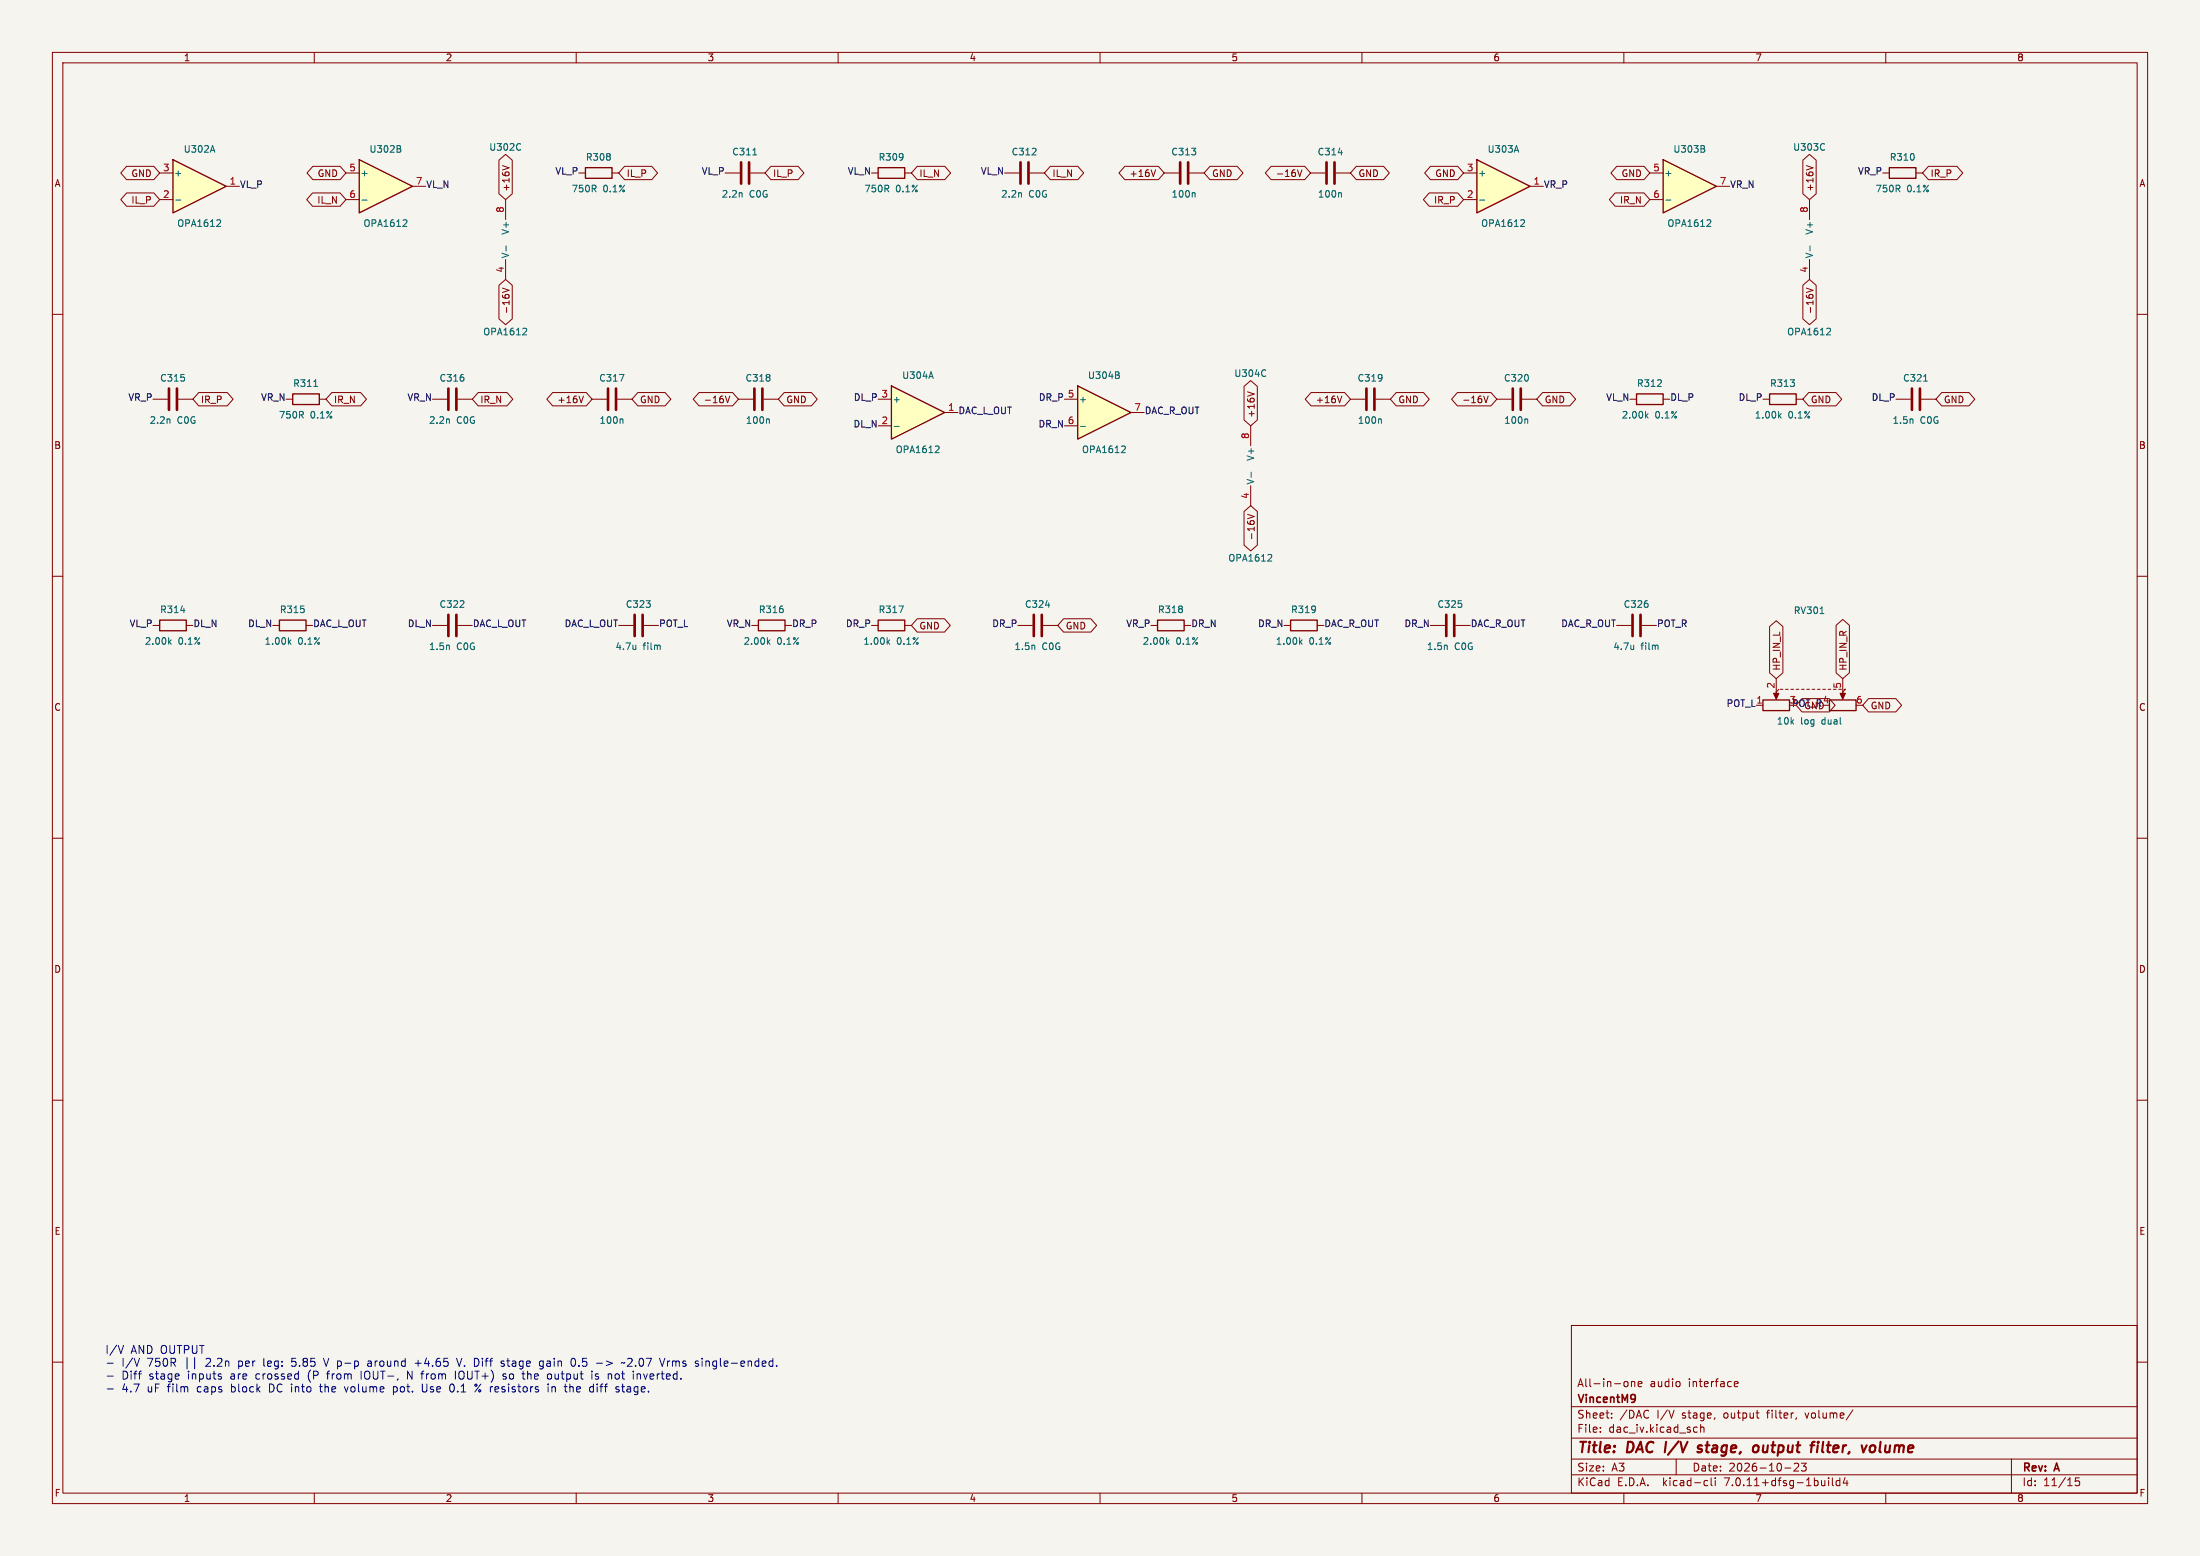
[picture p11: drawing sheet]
<svg xmlns="http://www.w3.org/2000/svg" width="420mm" height="297mm" viewBox="0 0 420 297" stroke-linecap="round" stroke-linejoin="round" font-family="sans-serif">
<path d="M0 0h420v297h-420z" fill="#f5f4ef" stroke="#f5f4ef" stroke-width=".19"/>
<g fill="none" stroke="#840000" stroke-width=".19">
<path d="M10 10h400v277h-400zM12 12h396v273h-396zM60 10v2M110 10v2M160 10v2M210 10v2M260 10v2M310 10v2M360 10v2M222.2 33h2.8M227.1 33h2.8M250.2 33h2.8"/>
<path d="M255 33h2.8M10 60h2M408 60h2M311.1 76.2h1.3M317.5 76.2h1.3M336.5 76.2h1.3M342.9 76.2h1.3M10 110h2M52.1 119.4h1.2M58.4 119.4h1.3M82.5 119.4h2.8M87.4 119.4h2.8"/>
<path d="M273 119.4h2.8M277.9 119.4h2.8M408 110h2M10 160h2M408 160h2M10 210h2M408 210h2M10 260h2M300 253h108v32h-108zM408 260h2M300 278.5h108M300 274.5h108"/>
<path d="M300 268.5h108M305.5 273.2v.2M305.5 272.5v.1M307.7 270.5v.2M307.7 269.8v.1M310.3 263.7l.4 .1 .1 .2-.1 .5-.4 .2M311.4 263.8l.3-.1 .3 .1 .1 .9M311.4 263.7v1M312.7 264.2l.7-.2v-.2l-.5-.1-.2 .2 .1 .7h.6M320 278.5v3M320.7 263.8v.7M323.4 273.3h.6"/>
<path d="M323.4 272.5h.6M324.7 272.5l.2-.1 .3 .1 .1 .9M324.7 271.9v1.5M331.1 264.2l.7-.2-.1-.2-.4-.1-.2 .2 .1 .7h.5M342.9 270.6l-.1 .3M343.3 279.4v.5l-.9 .9h1M344.8 279.3l-.5 .6 .4 .1v.6l-.2 .2-.6-.2M353.7 269.1l-1.3 1.9M384 278.5v6.5M60 285v2M110 285v2M160 285v2"/>
<path d="M210 285v2M260 285v2M300 281.5h108M310 285v2M325.6 282.6l.4 .1M326 283.5l-.4 .1M326.7 282.1v1.3l.2 .2M327.4 282.1v.1M327.4 282.6v1M340.7 280.2h1.2M349.1 282.1v.1M349.1 282.6v1"/>
<path d="M349.8 282.1v1.3l.2 .2M351.2 282.7l-.4-.1-.3 .3 .2 .6h.5M351.2 282.1v1.5M352.2 282l-.3 1.1h.9M352.6 282.6v1M360 285v2M396.9 282.1h-.7v.7l.2-.1h.5l.1 .2-.1 .5-.2 .2-.5-.2"/>
</g>
<path d="M324.9 276a.49 .49 0 0 0-.8 .3l.1 .1 .5 .1 .2 .3-.3 .4-.6-.1M334.7 276.3a.55 .55 0 0 1 .5-.4 .55 .55 0 0 1 .5 .4v.5a.57 .57 0 0 1-1 .2M347.1 275.2v.2M348.1 275.2l-.3 1.7 .3 .3M357.1 276.1a.52 .52 0 0 1 .5-.2 .52 .52 0 0 1 .4 .4v.5a.55 .55 0 0 1-.6 .4 .55 .55 0 0 1-.5-.4zM359 275.2l-.2 1.7 .2 .3" fill="none" stroke="#840000" stroke-width=".4"/>
<path d="M312 266.3h.1a1.27 1.27 0 0 1-.1 1.2M312.2 266.8l-.2 .2" fill="none" stroke="#840000" stroke-width=".3"/>
<path d="M225.3 31v4.1M226.8 31v4.1M253.2 31v4.1M254.8 31v4.1M85.6 117.3v4.1M87.1 117.3v4.1M276.1 117.3v4.1M277.6 117.3v4.1" fill="none" stroke="#840000" stroke-width=".51"/>
<path d="M228 36.8l.1 .2v.6M255.5 29.1h.8M255.9 36.8l.2 .2v.6M314.3 79.3l.3 .5M314.6 79l-.5 .4M339.7 79.3l.3 .5M340 79l-.5 .4M55.2 122.5l.3 .5M55.5 122.1l-.4 .5M85.7 123.2l.1 .8M276.2 123.2l.1 .8" fill="none" stroke="#006464" stroke-width=".19"/>
<path d="M312.4 75.2h5.1v2h-5.1zM337.8 75.2h5.1v2h-5.1zM53.3 118.4h5.1v2h-5.1z" fill="none" stroke="#840000" stroke-width=".25"/>
<path d="M281.9 30.5l10.2 5.1-10.2 5z" fill="#ffffc2"/>
<path d="M281.9 30.5l10.2 5.1-10.2 5zM360.7 32h5.1v2h-5.1zM221 118.4h5.1v2h-5.1zM246.4 118.4h5.1v2h-5.1z" fill="none" stroke="#840000" stroke-width=".25"/>
<g fill="none" stroke="#840000" stroke-width=".19">
<path d="M279.4 38.1h2.5M279.4 33h2.5M292.1 35.6h2.5M359.4 33h1.3M365.8 33h1.2M257.8 76.2h2.8M262.6 76.2h2.8M285.7 76.2h2.8M290.6 76.2h2.8M238.8 81.3v3.8M238.8 92.7v3.8M219.7 119.4h1.3"/>
<path d="M226.1 119.4h1.2M245.1 119.4h1.3M251.5 119.4h1.2"/>
</g>
<g fill="none" stroke="#006464" stroke-width=".19">
<path d="M282.5 38.2h.9M289.5 27.8l.4 1.3M290.8 42l.2 .2v.3l-.7 .7h.7M241.6 70.7h.1M241.6 71.7v.1M263.5 80l.2 .1v.7M291.5 80l.1 .1v.7M238.9 90.1v1M242.5 105.8l.3 .3-.1 .3-.7 .7h.8M222.8 122.5l.4 .5M223.2 122.1l-.5 .5M248.2 122.5l.4 .5"/>
<path d="M248.6 122.1l-.5 .5"/>
</g>
<path d="M260.9 74.2v4M262.4 74.2v4M288.8 74.2v4M290.3 74.2v4" fill="none" stroke="#840000" stroke-width=".51"/>
<path d="M317.5 30.5l10.2 5.1-10.2 5z" fill="#ffffc2"/>
<path d="M111.8 32h5v2h-5zM167.6 32h5.1v2h-5.1zM317.5 30.5l10.2 5.1-10.2 5zM144.8 118.4h5.1v2h-5.1zM167.6 118.4h5.1v2h-5.1z" fill="none" stroke="#840000" stroke-width=".25"/>
<g fill="none" stroke="#840000" stroke-width=".19">
<path d="M110.5 33h1.3M116.8 33h1.3M138.4 33h2.8M143.3 33h2.7M166.4 33h1.2M172.7 33h1.3M191.8 33h2.8M196.6 33h2.8M315 33h2.5M315 38.1h2.5M327.7 35.6h2.5M113 76.2h2.8"/>
<path d="M117.9 76.2h2.7M141 76.2h2.8M145.8 76.2h2.8M118.1 119.4h2.8M122.9 119.4h2.8M143.5 119.4h1.3M149.9 119.4h1.2M166.4 119.4h1.2M172.7 119.4h1.3M194.3 119.4h2.8M199.1 119.4h2.8M308.6 119.4h2.8"/>
<path d="M313.4 119.4h2.8"/>
</g>
<g fill="none" stroke="#006464" stroke-width=".19">
<path d="M141.6 36.8l.1 .8M143.7 29.6h.7M194.9 36.8l.1 .8M318 38.2h1M325.2 28.4l.3 .2-.1 .3-.2 .2M325.3 27.9l.1 .1-.1 .3M326.4 42l.2 .2-.1 .3-.7 .7h.8M118.3 71.5h.8l-.5 1.2M118.7 80l.2 .1v.7M146.7 80l.2 .1v.7M171.6 115.7h.8l-.5 1.2M199.6 115.5h.8"/>
<path d="M121.4 123.1v.9M121.4 123.9h-.1M126 123.2v.8M146.6 122.5l.4 .5M147 122.1l-.5 .5M169.5 122.5l.3 .5M169.8 122.1l-.4 .5M197.5 123.2v.8M311.9 123.1v.9M311.9 123.9h-.1M316.5 123.2v.8"/>
</g>
<g fill="none" stroke="#840000" stroke-width=".51">
<path d="M141.5 31v4.1M143 31v4.1M194.8 31v4.1M196.3 31v4.1M116.1 74.2v4M117.6 74.2v4M144 74.2v4M145.5 74.2v4M121.2 117.3v4.1M122.7 117.3v4.1M197.4 117.3v4.1M198.9 117.3v4.1"/>
<path d="M311.7 117.3v4.1M313.2 117.3v4.1"/>
</g>
<path d="M205.7 73.7l10.2 5-10.2 5.1z" fill="#ffffc2"/>
<path d="M205.7 73.7l10.2 5-10.2 5.1z" fill="none" stroke="#840000" stroke-width=".25"/>
<path d="M203.2 76.2h2.5M215.9 78.7h2.5M203.2 81.3h2.5" fill="none" stroke="#840000" stroke-width=".19"/>
<path d="M213.4 71.6l.3 .2-.1 .3-.1 .1M213.5 71l.1 .2-.1 .3M206.3 81.4h.9M214.6 85.1l.2 .3v.3l-.7 .7h.7" fill="none" stroke="#006464" stroke-width=".19"/>
<path d="M170.2 73.7l10.1 5-10.1 5.1z" fill="#ffffc2"/>
<path d="M55.9 75.2h5.1v2h-5.1zM170.2 73.7l10.1 5-10.1 5.1zM30.5 118.4h5.1v2h-5.1z" fill="none" stroke="#840000" stroke-width=".25"/>
<path d="M29.2 76.2h2.8M34 76.2h2.8M54.6 76.2h1.3M61 76.2h1.2M82.5 76.2h2.8M87.4 76.2h2.8M167.6 76.2h2.6M180.3 78.7h2.6M167.6 81.3h2.6M29.2 119.4h1.3M35.6 119.4h1.2" fill="none" stroke="#840000" stroke-width=".19"/>
<path d="M59.9 73.8h.7M177.7 71l.5 1.2M32.4 80v.8M85.7 80l.1 .8M170.7 81.4h1M179 85.1l.3 .3-.1 .3-.7 .7h.8M34.5 116.5h.8M32.3 122.5l.4 .5M32.7 122.1l-.5 .5" fill="none" stroke="#006464" stroke-width=".19"/>
<path d="M32.3 74.2v4M33.8 74.2v4M85.6 74.2v4M87.1 74.2v4" fill="none" stroke="#840000" stroke-width=".51"/>
<path d="M68.6 30.5l10.1 5.1-10.1 5z" fill="#ffffc2"/>
<path d="M68.6 30.5l10.1 5.1-10.1 5zM336.5 133.6h5.1v2h-5.1zM349.2 133.6h5.1v2h-5.1z" fill="none" stroke="#840000" stroke-width=".25"/>
<g fill="none" stroke="#840000" stroke-width=".19">
<path d="M66 33h2.6M66 38.1h2.6M78.7 35.6h2.6M96.5 38.1v3.8M345.4 38.1v3.8M96.5 49.5v3.8M345.4 49.5v3.8M335.3 134.6h1.2M339.1 129.5v3.6M339.6 131.6l-.5 .5M339.9 131.6h.5M340.9 131.6h.5"/>
<path d="M341.9 131.6h.5M342.9 131.6h.5M343.9 131.6h.5M344.9 131.6h.5M345.9 131.6h.6M347 131.6h.5M348 131.6h.5M349 131.6h.5M351.8 129.5v3.6M352 131.6h.3l-.5 .5"/>
</g>
<g fill="none" stroke="#006464" stroke-width=".19">
<path d="M69.1 38.2h1M76.2 28.4l.3 .2v.3l-.2 .2M76.4 27.9l.1 .1-.1 .3M99.3 27.5h.1M99.4 28.6h-.1M348.3 27.5h.1M348.3 28.6h.1M77.4 42l.3 .2-.1 .3-.7 .7h.8M96.6 46.9v1M345.5 46.9v1M100.3 62.6l.2 .3v.3l-.7 .7h.7M349.2 62.6l.3 .3-.1 .3-.7 .7h.8"/>
<path d="M347.5 117.1h.7"/>
</g>
<g fill="#840000" stroke="#840000" stroke-width=".19">
<path d="M338.6 132.3h1l-.5 1.2z"/>
<path d="M351.3 132.3h1l-.5 1.2z"/>
</g>
<path d="M33 30.5l10.2 5.1-10.2 5z" fill="#ffffc2"/>
<path d="M33 30.5l10.2 5.1-10.2 5z" fill="none" stroke="#840000" stroke-width=".25"/>
<g fill="none" stroke="#840000" stroke-width=".19">
<path d="M24.2 36.8h5.2l1.1 1.3-1.1 1.3h-5.2l-1.1-1.3zM24.2 31.8h5.2l1.1 1.2-1.1 1.3h-5.2l-1.1-1.3zM30.5 38.1h2.5M30.5 33h2.5M43.2 35.6h2.5M59.7 36.8h5.2l1.1 1.3-1.1 1.3h-5.2l-1.1-1.3zM59.7 31.8h5.2l1.1 1.2-1.1 1.3h-5.2l-1.1-1.3zM95.2 30.6l1.3-1.1 1.3 1.1v6.4l-1.3 1.1-1.3-1.1zM95.9 31.6l1.3 .4M119.2 31.8h5.2l1.1 1.2-1.1 1.3h-5.2l-1.1-1.3zM147.2 31.8h5.2l1.1 1.2-1.1 1.3h-5.2l-1.2-1.3zM175.1 31.8h5.3l1.1 1.2-1.1 1.3h-5.3l-1.1-1.3z"/>
<path d="M200.5 31.8h5.3l1.1 1.2-1.1 1.3h-5.3l-1.1-1.3zM214.7 31.8h6.4l1.1 1.2-1.1 1.3h-6.4l-1.1-1.3zM220.6 32.4l-.4 1.3M231 31.8h5.2l1.1 1.2-1.1 1.3h-5.2l-1.1-1.3zM242.7 31.8h6.4l1.1 1.2-1.1 1.3h-6.4l-1.1-1.3zM247.7 32.4l.4 1.3 .4-1.3M258.9 31.8h5.2l1.1 1.2-1.1 1.3h-5.2l-1.1-1.3zM272.8 36.8h5.5l1.1 1.3-1.1 1.3h-5.5l-1.1-1.3zM273.1 31.8h5.2l1.1 1.2-1.1 1.3h-5.2l-1.1-1.3zM308.3 36.8h5.5l1.2 1.3-1.2 1.3h-5.5l-1.1-1.3zM308.6 31.8h5.2l1.2 1.2-1.2 1.3h-5.2l-1.1-1.3zM344.2 30.6l1.2-1.1 1.3 1.1v6.4l-1.3 1.1-1.2-1.1z"/>
<path d="M344.8 31.6l1.3 .4M368.1 31.8h5.5l1.1 1.2-1.1 1.3h-5.5l-1.1-1.3zM95.2 54.5l1.3-1.2 1.3 1.2v6.4l-1.3 1.1-1.3-1.1zM95.9 55l1.3 .4-1.3 .4M344.2 54.5l1.2-1.2 1.3 1.2v6.4l-1.3 1.1-1.2-1.1zM344.8 55l1.3 .4-1.3 .4M37.9 74.9h5.5l1.1 1.3-1.1 1.3h-5.5l-1.1-1.3zM63.3 74.9h5.5l1.2 1.3-1.2 1.3h-5.5l-1.1-1.3zM91.3 74.9h5.5l1.1 1.3-1.1 1.3h-5.5l-1.1-1.3zM105.5 74.9h6.4l1.1 1.3-1.1 1.3h-6.4l-1.1-1.3zM111.4 75.6l-.4 1.3M121.8 74.9h5.2l1.1 1.3-1.1 1.3h-5.2l-1.2-1.3z"/>
<path d="M133.4 74.9h6.5l1.1 1.3-1.1 1.3h-6.5l-1.1-1.3zM138.5 75.6l.4 1.3 .4-1.3M149.7 74.9h5.2l1.1 1.3-1.1 1.3h-5.2l-1.1-1.3zM237.5 73.8l1.3-1.2 1.2 1.2v6.4l-1.2 1.1-1.3-1.1zM238.2 74.8l1.2 .4M250.3 74.9h6.4l1.1 1.3-1.1 1.3h-6.4l-1.1-1.3zM256.2 75.6l-.5 1.3M266.5 74.9h5.2l1.2 1.3-1.2 1.3h-5.2l-1.1-1.3zM278.2 74.9h6.4l1.1 1.3-1.1 1.3h-6.4l-1.1-1.3zM283.3 75.6l.4 1.3 .4-1.3M294.5 74.9h5.2l1.1 1.3-1.1 1.3h-5.2l-1.1-1.3zM345.3 74.9h5.2l1.1 1.3-1.1 1.3h-5.2l-1.1-1.3z"/>
<path d="M361.9 76.2h2.8M366.8 76.2h2.8M370.7 74.9h5.2l1.1 1.3-1.1 1.3h-5.2l-1.1-1.3zM237.5 97.6l1.3-1.1 1.2 1.1v6.4l-1.2 1.2-1.3-1.2zM238.2 98.2l1.2 .4-1.2 .4M175.1 118.1h5.2l1.1 1.3-1.1 1.3h-5.2l-1.1-1.3zM203 118.1h5.2l1.2 1.3-1.2 1.3h-5.2l-1.1-1.3zM337.8 119.6l1.3-1.1 1.3 1.1v8.8l-1.3 1.1-1.3-1.1zM350.5 119.4l1.3-1.2 1.3 1.2v9l-1.3 1.1-1.3-1.1zM344 133.3h5.2l1.1 1.3-1.1 1.3h-5.2l-1.1-1.3zM356.7 133.3h5.2l1.1 1.3-1.1 1.3h-5.2l-1.1-1.3z"/>
</g>
<path d="M33.5 38.2h1M40.6 27.8l.4 1.3M41.9 42l.2 .2v.3l-.8 .7h.8M367.2 72.7h.8M365.1 80l.1 .8" fill="none" stroke="#006464" stroke-width=".19"/>
<path d="M365 74.2v4M366.5 74.2v4" fill="none" stroke="#840000" stroke-width=".51"/>
<g fill="none" stroke="#0000c2" stroke-width=".19">
<path d="M23.6 256.8l-.5 1.5M26.6 259.3l-.5 1.5M37.2 259.1v2.2M55.7 259.3v.7v-.1M61.8 259.3l.5 1.5M70.7 259.8h-.5M87.2 259.3l.5 1.5 .5-1.5M95.9 259.8h.3M103.1 259.8h.6M103.7 259.8v1.2l-.1 .2-.4 .1M109.4 259.3a.81 .81 0 0 1 .5 .7 .81 .81 0 0 1-.5 .8M120.5 259.3h-.5l-.2 .1"/>
<path d="M120.6 259.9l-.9 .9h1M127.4 259.8v1M127.9 259.8h-.3l-.2 .3M20.5 260.2h1.1M20.5 262.7h1.1M20.5 265.1h1.1M55.7 260.6v.1M61.2 264.2v1.4M65.7 264.7l.4 1M68.9 261.7v1.5M70.8 260.2h-.4a.3 .3 0 0 0-.2 .3 .3 .3 0 0 0 .2 .3h.4M75.1 264.7v1.5"/>
<path d="M75.1 265.6h.6M75.3 264.7l-.2 .1M75.5 264.7l.2 .1M77.8 263.2v-1.5l.9 1.5M79.2 260.2h1.2M80.6 264.2v1.2l.3 .3 .5-.1M86.4 264.2l.2 .3M86.6 265.4l-.1 .2-.3 .1M86.9 261.7v1.5M87.7 261.9v1.1M91.6 265.3l-.2 .2 .2 .2M91.8 264.2l-1.2 1.5"/>
<path d="M95.9 260.3l.3 .1 .1 .2-.2 .2h-.3M96.6 262.3l-.4-.1-.2 .2 .1 .3 .5 .1v.4h-.6M99.9 261.7v1.3M103.1 260.7h.6M104.6 264.7v1M105.2 262.4v.7l-.4 .1M105.4 264.7v1M105.6 264.7l-.2 .1M108.8 264.2v1.5M108.9 264.8h-.1M113 262.2v1M113.6 263.2h.6"/>
<path d="M113.9 260.2h1.1M114 264.2v.1M114 264.7v1M114.2 262.3l-.3-.1-.3 .2 .1 .3 .5 .1M117.5 262.4v.7M118.7 264.7h.5M118.9 264.2v1.3l.3 .2M119.3 260.1l-.2 .1-.3-.1-.2 .1M121.7 262.3h.5l.1 .9"/>
</g>
<g font-size="2.8" fill="#840000">
<text x="301" y="277.9">Title:</text>
<text x="310.6" y="277.9">DAC I/V</text>
<text x="325.8" y="277.9">stage,</text>
<text x="337.1" y="277.9">output</text>
<text x="349" y="277.9">filter,</text>
<text x="359.5" y="277.9">volume</text>
</g>
<g font-size="2.1" fill="#0000c2">
<text x="20" y="258.7">I/V</text>
<text x="23.2" y="261.2">I/V</text>
<text x="23.2" y="263.6">Diff</text>
<text x="24.9" y="258.7">AND OUTPUT</text>
<text x="28.1" y="261.2">750R</text>
<text x="28.5" y="263.6">stage</text>
<text x="35.3" y="261.2">||</text>
<text x="36" y="263.6">inputs</text>
<text x="39.6" y="261.2">2.2n</text>
<text x="44.3" y="263.6">are</text>
<text x="45.9" y="261.2">per</text>
<text x="49.2" y="263.6">crossed</text>
<text x="50.8" y="261.2">leg:</text>
<text x="56.3" y="261.2">5.85</text>
<text x="59.3" y="263.6">(P</text>
<text x="62.7" y="261.2">V p-p</text>
<text x="63.2" y="263.6">from</text>
<text x="69.7" y="263.6">IOUT-,</text>
<text x="71.3" y="261.2">around</text>
<text x="78.7" y="263.6">N from</text>
<text x="80.5" y="261.2">+4.65</text>
<text x="88.2" y="263.6">IOUT+)</text>
<text x="88.7" y="261.2">V. Diff</text>
<text x="97.4" y="261.2">stage</text>
<text x="97.4" y="263.6">so</text>
<text x="101.4" y="263.6">the</text>
<text x="104.9" y="261.2">gain</text>
<text x="106.2" y="263.6">output</text>
<text x="111" y="261.2">0.5</text>
<text x="114.8" y="263.6">is</text>
<text x="116" y="261.2">-&gt;</text>
<text x="118.1" y="263.6">not</text>
<text x="121.1" y="261.2">~2.07</text>
<text x="123" y="263.6">inverted.</text>
<text x="128.6" y="261.2">Vrms</text>
<text x="135.4" y="261.2">single-ended.</text>
<text x="23.2" y="266.1">4.7</text>
<text x="28.1" y="266.1">uF</text>
<text x="32.1" y="266.1">film</text>
<text x="37.9" y="266.1">caps</text>
<text x="44.5" y="266.1">block</text>
<text x="51.9" y="266.1">DC into</text>
<text x="61.9" y="266.1">the</text>
<text x="66.8" y="266.1">volume</text>
<text x="76.2" y="266.1">pot.</text>
<text x="81.8" y="266.1">Use</text>
<text x="87.3" y="266.1">0.1</text>
<text x="92.2" y="266.1">% resistors</text>
<text x="106.5" y="266.1">in</text>
<text x="109.9" y="266.1">the</text>
<text x="114.8" y="266.1">diff</text>
<text x="119.9" y="266.1">stage.</text>
</g>
<g font-size="2.1" fill="#840000">
<text x="301" y="268.2">VincentM9</text>
<text x="301" y="265">All-in-one</text>
<text x="314.9" y="265">audio</text>
<text x="322.4" y="265">interface</text>
<text x="301" y="273.7">File:</text>
<text x="301" y="271">Sheet:</text>
<text x="307.1" y="273.7">dac_iv.kicad_sch</text>
<text x="309.2" y="271">/DAC</text>
<text x="316.4" y="271">I/V</text>
<text x="321.2" y="271">stage,</text>
<text x="329.3" y="271">output</text>
<text x="337.8" y="271">filter,</text>
<text x="345.2" y="271">volume/</text>
<text x="301" y="281.1">Size:</text>
<text x="307.6" y="281.1">A3</text>
<text x="323" y="281.1">Date:</text>
<text x="330" y="281.1">2026-10-23</text>
<text x="386" y="281.3">Rev:</text>
<text x="392.4" y="281.3">A</text>
<text x="301" y="283.9">KiCad</text>
<text x="308.7" y="283.9">E.D.A.</text>
<text x="317.6" y="283.9">kicad-cli</text>
<text x="329.5" y="283.9">7.0.11+dfsg-1build4</text>
<text x="386" y="283.9">Id:</text>
<text x="390.1" y="283.9">11/15</text>
</g>
<g font-size="1.8" fill="#840000">
<text x="35" y="11.9">1</text>
<text x="85" y="11.9">2</text>
<text x="135" y="11.9">3</text>
<text x="185" y="11.9">4</text>
<text x="235" y="11.9">5</text>
<text x="285" y="11.9">6</text>
<text x="335" y="11.9">7</text>
<text x="385" y="11.9">8</text>
<text x="10.3" y="35.9">A</text>
<text x="25" y="34">GND</text>
<text x="60.5" y="34">GND</text>
<text x="119.5" y="34">IL_P</text>
<text x="147.5" y="34">IL_P</text>
<text x="175.4" y="34">IL_N</text>
<text x="200.8" y="34">IL_N</text>
<text x="215.5" y="34">+16V</text>
<text x="231.3" y="34">GND</text>
<text x="243.5" y="34">-16V</text>
<text x="259.2" y="34">GND</text>
<text x="273.9" y="34">GND</text>
<text x="309.5" y="34">GND</text>
<text x="368.5" y="34">IR_P</text>
<text x="408.3" y="35.9">A</text>
<text x="25" y="39.1">IL_P</text>
<text x="60.5" y="39.1">IL_N</text>
<text x="97.5" y="36.7" transform="rotate(-90 97.5 36.7)">+16V</text>
<text x="273.7" y="39.1">IR_P</text>
<text x="309.2" y="39.1">IR_N</text>
<text x="346.4" y="36.7" transform="rotate(-90 346.4 36.7)">+16V</text>
<text x="97.5" y="60.1" transform="rotate(-90 97.5 60.1)">-16V</text>
<text x="346.4" y="60.1" transform="rotate(-90 346.4 60.1)">-16V</text>
<text x="38.3" y="77.2">IR_P</text>
<text x="63.7" y="77.2">IR_N</text>
<text x="91.6" y="77.2">IR_N</text>
<text x="106.3" y="77.2">+16V</text>
<text x="122.1" y="77.2">GND</text>
<text x="134.3" y="77.2">-16V</text>
<text x="150" y="77.2">GND</text>
<text x="251.1" y="77.2">+16V</text>
<text x="266.9" y="77.2">GND</text>
<text x="279" y="77.2">-16V</text>
<text x="294.8" y="77.2">GND</text>
<text x="345.6" y="77.2">GND</text>
<text x="371" y="77.2">GND</text>
<text x="239.7" y="79.9" transform="rotate(-90 239.7 79.9)">+16V</text>
<text x="10.3" y="85.9">B</text>
<text x="408.2" y="85.9">B</text>
<text x="239.7" y="103.2" transform="rotate(-90 239.7 103.2)">-16V</text>
<text x="175.4" y="120.3">GND</text>
<text x="203.4" y="120.3">GND</text>
<text x="340" y="128.1" transform="rotate(-90 340 128.1)">HP_IN_L</text>
<text x="352.7" y="128.1" transform="rotate(-90 352.7 128.1)">HP_IN_R</text>
<text x="10.3" y="135.9">C</text>
<text x="357" y="135.6">GND</text>
<text x="408.2" y="135.9">C</text>
<text x="10.3" y="185.9">D</text>
<text x="408.2" y="185.9">D</text>
<text x="10.3" y="235.9">E</text>
<text x="408.3" y="235.9">E</text>
<text x="10.3" y="285.9">F</text>
<text x="35" y="286.9">1</text>
<text x="85" y="286.9">2</text>
<text x="135" y="286.9">3</text>
<text x="185" y="286.9">4</text>
<text x="235" y="286.9">5</text>
<text x="285" y="286.9">6</text>
<text x="335" y="286.9">7</text>
<text x="385" y="286.9">8</text>
<text x="408.3" y="285.9">F</text>
</g>
<g font-size="1.8" fill="#006464">
<text x="35" y="29.3">U302A</text>
<text x="70.4" y="29.3">U302B</text>
<text x="93.3" y="29">U302C</text>
<text x="139.7" y="29.9">C311</text>
<text x="193" y="29.9">C312</text>
<text x="223.5" y="29.9">C313</text>
<text x="251.4" y="29.9">C314</text>
<text x="283.9" y="29.3">U303A</text>
<text x="319.4" y="29.3">U303B</text>
<text x="342.2" y="29">U303C</text>
<text x="33.1" y="33.9">+</text>
<text x="68.7" y="33.9">+</text>
<text x="111.7" y="30.9">R308</text>
<text x="167.6" y="30.9">R309</text>
<text x="282.1" y="33.9">+</text>
<text x="317.6" y="33.9">+</text>
<text x="360.7" y="30.9">R310</text>
<text x="109" y="36.9">750R</text>
<text x="115.1" y="36.9">0.1%</text>
<text x="137.7" y="37.9">2.2n</text>
<text x="143" y="37.9">C0G</text>
<text x="164.9" y="36.9">750R</text>
<text x="171" y="36.9">0.1%</text>
<text x="191" y="37.9">2.2n</text>
<text x="196.4" y="37.9">C0G</text>
<text x="223.6" y="37.9">100n</text>
<text x="251.5" y="37.9">100n</text>
<text x="357.9" y="36.9">750R</text>
<text x="364" y="36.9">0.1%</text>
<text x="33.7" y="43.5">OPA1612</text>
<text x="69.3" y="43.5">OPA1612</text>
<text x="97.4" y="44.9" transform="rotate(-90 97.4 44.9)">V+</text>
<text x="282.7" y="43.5">OPA1612</text>
<text x="318.2" y="43.5">OPA1612</text>
<text x="346.3" y="44.9" transform="rotate(-90 346.3 44.9)">V+</text>
<text x="97.4" y="49.4" transform="rotate(-90 97.4 49.4)">V-</text>
<text x="346.3" y="49.4" transform="rotate(-90 346.3 49.4)">V-</text>
<text x="92.2" y="64.2">OPA1612</text>
<text x="341.1" y="64.2">OPA1612</text>
<text x="30.5" y="73">C315</text>
<text x="55.9" y="74">R311</text>
<text x="83.8" y="73">C316</text>
<text x="114.3" y="73">C317</text>
<text x="142.2" y="73">C318</text>
<text x="170.3" y="77.1">+</text>
<text x="172.1" y="72.5">U304A</text>
<text x="205.9" y="77.1">+</text>
<text x="207.6" y="72.5">U304B</text>
<text x="235.5" y="72.1">U304C</text>
<text x="259.1" y="73">C319</text>
<text x="287" y="73">C320</text>
<text x="312.4" y="74">R312</text>
<text x="337.8" y="74">R313</text>
<text x="363.2" y="73">C321</text>
<text x="28.5" y="81.1">2.2n</text>
<text x="33.8" y="81.1">C0G</text>
<text x="53.1" y="80.1">750R</text>
<text x="59.2" y="80.1">0.1%</text>
<text x="81.8" y="81.1">2.2n</text>
<text x="87.2" y="81.1">C0G</text>
<text x="114.3" y="81.1">100n</text>
<text x="142.3" y="81.1">100n</text>
<text x="259.1" y="81.1">100n</text>
<text x="287.1" y="81.1">100n</text>
<text x="309.5" y="80.1">2.00k</text>
<text x="315.9" y="80.1">0.1%</text>
<text x="334.9" y="80.1">1.00k</text>
<text x="341.3" y="80.1">0.1%</text>
<text x="361.2" y="81.1">1.5n</text>
<text x="366.6" y="81.1">C0G</text>
<text x="170.9" y="86.7">OPA1612</text>
<text x="206.5" y="86.7">OPA1612</text>
<text x="239.6" y="88.1" transform="rotate(-90 239.6 88.1)">V+</text>
<text x="239.6" y="92.6" transform="rotate(-90 239.6 92.6)">V-</text>
<text x="234.4" y="107.4">OPA1612</text>
<text x="30.5" y="117.2">R314</text>
<text x="53.3" y="117.2">R315</text>
<text x="83.8" y="116.2">C322</text>
<text x="119.4" y="116.2">C323</text>
<text x="144.8" y="117.2">R316</text>
<text x="167.6" y="117.2">R317</text>
<text x="195.6" y="116.2">C324</text>
<text x="221" y="117.2">R318</text>
<text x="246.4" y="117.2">R319</text>
<text x="274.3" y="116.2">C325</text>
<text x="309.9" y="116.2">C326</text>
<text x="342.3" y="117.4">RV301</text>
<text x="27.6" y="123.3">2.00k</text>
<text x="34" y="123.3">0.1%</text>
<text x="50.4" y="123.3">1.00k</text>
<text x="56.9" y="123.3">0.1%</text>
<text x="81.8" y="124.3">1.5n</text>
<text x="87.2" y="124.3">C0G</text>
<text x="117.4" y="124.3">4.7u</text>
<text x="122.7" y="124.3">film</text>
<text x="141.9" y="123.3">2.00k</text>
<text x="148.3" y="123.3">0.1%</text>
<text x="164.7" y="123.3">1.00k</text>
<text x="171.2" y="123.3">0.1%</text>
<text x="193.6" y="124.3">1.5n</text>
<text x="198.9" y="124.3">C0G</text>
<text x="218.1" y="123.3">2.00k</text>
<text x="224.5" y="123.3">0.1%</text>
<text x="243.5" y="123.3">1.00k</text>
<text x="249.9" y="123.3">0.1%</text>
<text x="272.3" y="124.3">1.5n</text>
<text x="277.7" y="124.3">C0G</text>
<text x="307.9" y="124.3">4.7u</text>
<text x="313.2" y="124.3">film</text>
<text x="339.1" y="138.5">10k</text>
<text x="343.7" y="138.5">log</text>
<text x="347.9" y="138.5">dual</text>
</g>
<g font-size="1.8" fill="#a90000">
<text x="31" y="32.8">3</text>
<text x="43.7" y="35.3">1</text>
<text x="66.6" y="32.8">5</text>
<text x="79.3" y="35.3">7</text>
<text x="280" y="32.8">3</text>
<text x="292.7" y="35.3">1</text>
<text x="315.5" y="32.8">5</text>
<text x="328.2" y="35.3">7</text>
<text x="31" y="37.8">2</text>
<text x="66.6" y="37.8">6</text>
<text x="96.3" y="40.7" transform="rotate(-90 96.3 40.7)">8</text>
<text x="280" y="37.8">2</text>
<text x="315.5" y="37.8">6</text>
<text x="345.2" y="40.7" transform="rotate(-90 345.2 40.7)">8</text>
<text x="96.3" y="52.1" transform="rotate(-90 96.3 52.1)">4</text>
<text x="345.2" y="52.1" transform="rotate(-90 345.2 52.1)">4</text>
<text x="168.2" y="75.9">3</text>
<text x="203.8" y="75.9">5</text>
<text x="168.2" y="81">2</text>
<text x="180.9" y="78.5">1</text>
<text x="203.8" y="81">6</text>
<text x="216.5" y="78.5">7</text>
<text x="238.5" y="83.9" transform="rotate(-90 238.5 83.9)">8</text>
<text x="238.5" y="95.3" transform="rotate(-90 238.5 95.3)">4</text>
<text x="338.8" y="131.5" transform="rotate(-90 338.8 131.5)">2</text>
<text x="351.5" y="131.5" transform="rotate(-90 351.5 131.5)">5</text>
<text x="335.2" y="134.4">1</text>
<text x="354.3" y="134.4">6</text>
</g>
<g font-size="1.8" fill="#0f0f0f">
<text x="105.9" y="33.5">VL_P</text>
<text x="133.9" y="33.5">VL_P</text>
<text x="161.8" y="33.5">VL_N</text>
<text x="187.2" y="33.5">VL_N</text>
<text x="354.6" y="33.5">VR_P</text>
<text x="45.7" y="36.1">VL_P</text>
<text x="81.3" y="36.1">VL_N</text>
<text x="294.6" y="36.1">VR_P</text>
<text x="330.2" y="36.1">VR_N</text>
<text x="24.4" y="76.7">VR_P</text>
<text x="49.8" y="76.7">VR_N</text>
<text x="77.7" y="76.7">VR_N</text>
<text x="162.9" y="76.7">DL_P</text>
<text x="198.2" y="76.7">DR_P</text>
<text x="306.5" y="76.7">VL_N</text>
<text x="318.8" y="76.7">DL_P</text>
<text x="331.8" y="76.7">DL_P</text>
<text x="357.2" y="76.7">DL_P</text>
<text x="162.8" y="81.8">DL_N</text>
<text x="182.9" y="79.3">DAC_L_OUT</text>
<text x="198.2" y="81.8">DR_N</text>
<text x="218.4" y="79.3">DAC_R_OUT</text>
<text x="24.7" y="119.9">VL_P</text>
<text x="36.8" y="119.9">DL_N</text>
<text x="47.3" y="119.9">DL_N</text>
<text x="59.7" y="119.9">DAC_L_OUT</text>
<text x="77.8" y="119.9">DL_N</text>
<text x="90.2" y="119.9">DAC_L_OUT</text>
<text x="107.7" y="119.9">DAC_L_OUT</text>
<text x="125.7" y="119.9">POT_L</text>
<text x="138.7" y="119.9">VR_N</text>
<text x="151.1" y="119.9">DR_P</text>
<text x="161.4" y="119.9">DR_P</text>
<text x="189.3" y="119.9">DR_P</text>
<text x="214.9" y="119.9">VR_P</text>
<text x="227.3" y="119.9">DR_N</text>
<text x="240.1" y="119.9">DR_N</text>
<text x="252.7" y="119.9">DAC_R_OUT</text>
<text x="268" y="119.9">DR_N</text>
<text x="280.7" y="119.9">DAC_R_OUT</text>
<text x="297.9" y="119.9">DAC_R_OUT</text>
<text x="316.2" y="119.9">POT_R</text>
<text x="329.5" y="135.1">POT_L</text>
<text x="341.6" y="134.4">3</text>
<text x="342" y="135.1">POT_R</text>
<text x="344.3" y="135.6">GND</text>
<text x="347.9" y="134.4">4</text>
</g>
</svg>
